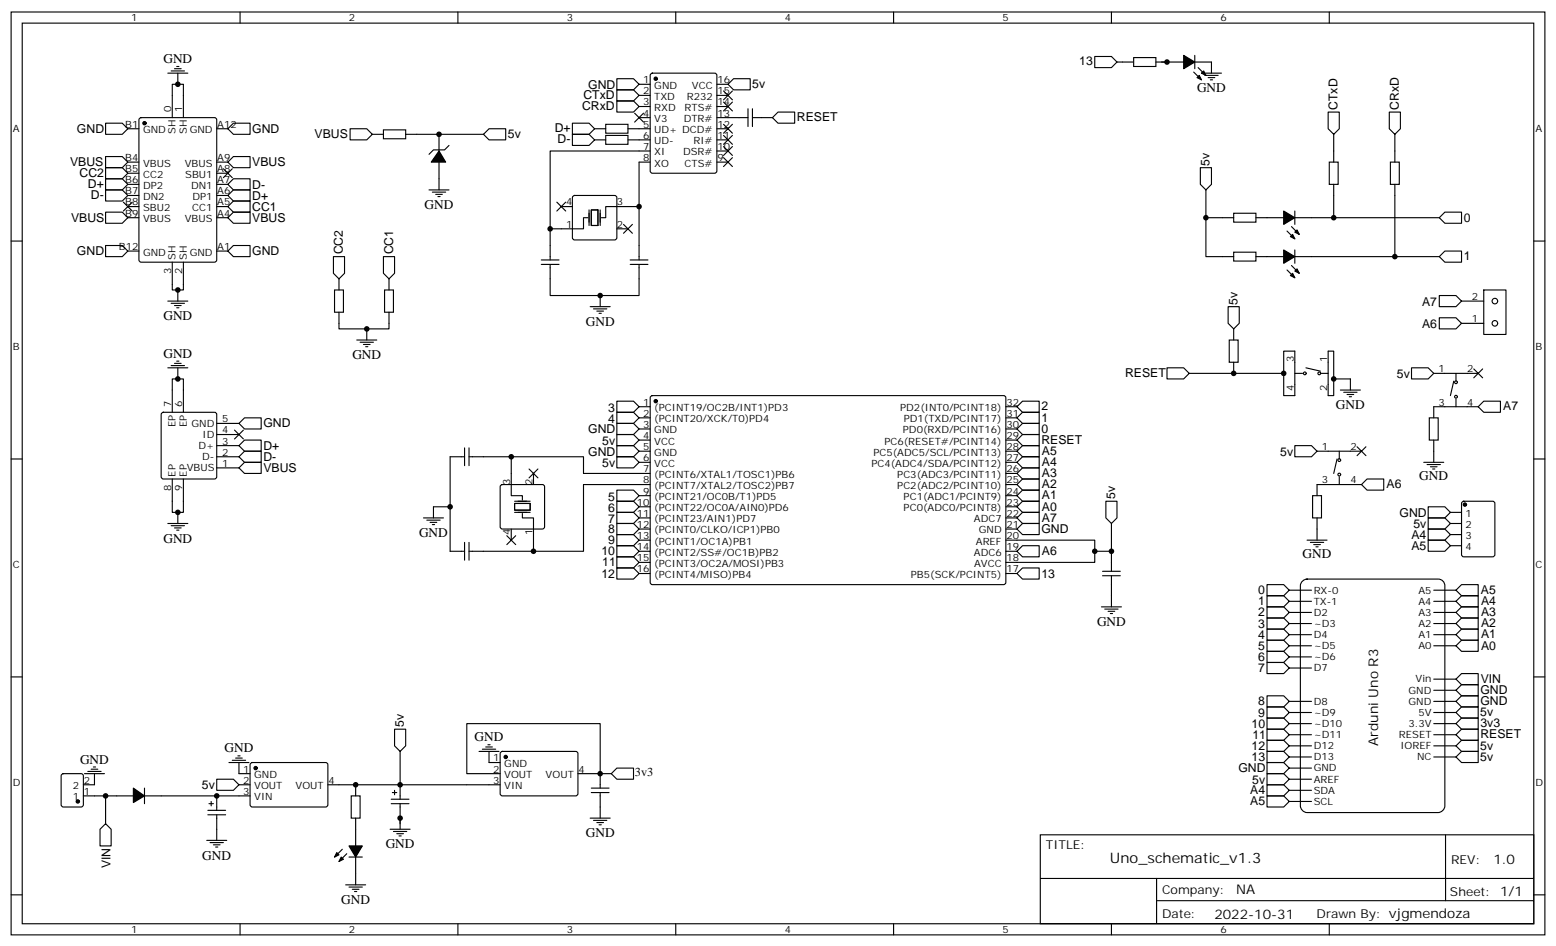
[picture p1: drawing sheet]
<svg xmlns="http://www.w3.org/2000/svg" width="494mm" height="300mm" viewBox="0 0 494 300" stroke-linecap="round" stroke-linejoin="round" font-family="sans-serif">
<g fill="none" stroke="#000" stroke-width=".35">
<path d="M3.5 3.8h486.9v292.8h-486.9zM7.1 7.3h479.7v285.8h-479.7zM76.2 3.8v3.5M145.3 3.8v3.5M214.5 3.8v3.5M283.6 3.8v3.5M347.5 17.9h5.3l1.7 1.8-1.7 1.7h-5.3zM352.8 3.8v3.5M354.5 19.7h5.3M359.8 18.3h7.1v2.8h-7.1zM366.9 19.7h8.8M379.2 19.7h5.3v3.5"/>
<path d="M379.2 17.6v4.2M421.9 3.8v3.5M33.5 39.1h5.3l1.8 1.8-1.8 1.7h-5.3zM44.3 37.5l.5-.2h23.3l.6 .5 .1 44.7-.5 .6-23.5 .1-.6-.5-.1-44.7zM53.3 23.2h6.3M54.3 22.5h4.3M54.7 37.3v-10.6h3.5v10.6M55.4 21.8h2.1M56.1 21.1h.7M56.4 23.2v3.5M74.1 39.1h5.3v3.5h-5.3l-1.8-1.7zM181.7 39.1h5.3l1.7 1.8-1.7 1.7h-5.3z"/>
<path d="M192.3 39.4h7v2.9h-7zM195.8 32h5.3l1.7 1.8-1.7 1.8h-5.3zM195.8 28.5h5.3l1.7 1.8-1.7 1.7h-5.3zM195.8 25h5.3l1.7 1.7-1.7 1.8h-5.3zM201.4 35.9l2.9 2.8M202.8 37.3h3.6M202.8 26.7h3.6M202.8 30.3h3.6M202.8 33.8h3.6M204.3 35.9l-2.9 2.8M206.6 23.4l.5-.2h19.7l.7 .4v30.7l-.4 .6-20 .1-.7-.5v-30.6zM227.5 37.3h9.9"/>
<path d="M227.5 26.7h3.6M227.5 30.3h3.6M227.5 33.8h3.6M229.7 39.4l2.8 2.9M229.7 32.4l2.8 2.8M229.7 28.9l2.8 2.8M231.1 26.7l1.7-1.7h5.3v3.5h-5.3zM232.5 39.4l-2.8 2.9M232.5 32.4l-2.8 2.8M232.5 28.9l-2.8 2.8M237.4 34.5v5.6M238.8 34.5v5.6"/>
<path d="M238.8 37.3h6.4M245.2 37.3l1.7-1.7h5.3v3.5h-5.3zM378.9 22.9l2.5 2.4M380.3 21.4l2.5 2.5M381.4 23.2h6.3M382.4 23.9h4.2M383.5 24.6h2.1M384.2 25.3h.7M421.6 35.6h3.5v5.3l-1.8 1.7-1.7-1.7zM441 35.6h3.5v5.3l-1.8 1.7-1.7-1.7zM33.5 49.7h5.3l1.8 1.7-1.8 1.8h-5.3zM33.5 53.2h5.3l1.8 1.8-1.8 1.7h-5.3z"/>
<path d="M33.5 56.7h5.3l1.8 1.8-1.8 1.8h-5.3zM40.6 40.9h3.5M40.6 51.4h3.5M40.6 55h3.5M40.6 58.5h3.5M68.8 40.9h3.5M68.8 51.4h3.5M68.8 55h3.5M68.8 58.5h3.5M70.9 53.6l2.8 2.8M72.3 51.4l1.8-1.7h5.3v3.5h-5.3zM72.3 58.5l1.8-1.8h5.3v3.6h-5.3z"/>
<path d="M73.7 53.6l-2.8 2.8M111.1 40.9h5.3l1.8 1.7-1.8 1.8h-5.3zM118.2 42.6h3.5M121.7 41.2h7.1v2.8h-7.1zM128.8 42.6h24.7M139.3 42.6v5.3M139.3 51.4v8.9M142.5 46.1l-1.4 1.5h-3.5l-1.4 1.4M153.5 42.6l1.7-1.7h5.3v3.5h-5.3zM181.7 42.6h5.3l1.7 1.8-1.7 1.7h-5.3zM188.7 44.4h3.6M188.7 40.9h3.6"/>
<path d="M192.3 43h7v2.8h-7zM199.3 44.4h7.1M199.3 40.9h7.1M206.4 47.9h-31.8v34.6M206.4 51.4h-3.6v31.1M227.5 44.4h3.6M227.5 40.9h3.6M227.5 51.4h3.6M227.5 47.9h3.6M229.7 50l2.8 2.8M229.7 46.5l2.8 2.8M229.7 43l2.8 2.8"/>
<path d="M232.5 50l-2.8 2.8M232.5 46.5l-2.8 2.8M232.5 43l-2.8 2.8M381 53.2h3.5v5.3l-1.7 1.8-1.8-1.8zM421.9 51.4h2.8v7.1h-2.8zM423.3 42.6v8.8M423.3 58.5v10.6M441.3 51.4h2.8v7.1h-2.8zM442.7 42.6v8.8M442.7 58.5v22.9M3.5 76.5h3.6M33.5 67.3h5.3l1.8 1.8-1.8 1.7h-5.3z"/>
<path d="M33.5 77.9h5.3l1.8 1.8-1.8 1.7h-5.3zM33.5 60.3h5.3l1.8 1.7-1.8 1.8h-5.3zM39.2 64.1l2.8 2.9M40.6 69.1h3.5M40.6 62h3.5M40.6 65.5h3.5M40.6 79.7h3.5M42 64.1l-2.8 2.9M68.8 69.1h3.5M68.8 62h3.5M68.8 65.5h3.5M68.8 79.7h3.5"/>
<path d="M72.3 69.1l1.8-1.8h5.3v3.5h-5.3zM72.3 65.5l1.8-1.7h5.3v3.5h-5.3zM72.3 79.7l1.8-1.8h5.3v3.5h-5.3zM72.3 62l1.8-1.7h5.3v3.5h-5.3zM136.2 60.3h6.3M137.2 61h4.3M138.3 61.7h2.1M139 62.4h.7M176.7 64.1l2.9 2.9M178.2 65.5h3.5M179.6 64.1l-2.9 2.9M181.9 62.2l.5-.2h12.7l.5 .2 .2 .5v12.7l-.2 .5-.5 .2h-12.7l-.5-.2-.2-.5v-12.7z"/>
<path d="M186.6 69.1h-1.4v3.5h-10.6M187 66.6v4.9M187.7 66.6h2.1v4.9h-2.1zM190.5 66.6v4.9M195.8 72.6h3.5M197.9 71.2l2.8 2.8M200.7 71.2l-2.8 2.8M202.8 65.5h-10.5v3.6h-1.4M382.8 69.1v12.3h8.8M382.8 60.3v8.8h8.8M391.6 67.7h7v2.8h-7zM398.6 69.1h8.9"/>
<path d="M408.5 73.3l2.5 2.5M409.9 71.9l2.5 2.5M411 69.1h45.8M411 67v4.2M411 79.3v4.2M456.8 69.1l1.8-1.8h5.3v3.5h-5.3zM486.8 76.5h3.6M53.3 95.5h6.3M54.3 96.2h4.3M54.7 83.2v8.8h3.5v-8.8M55.4 96.9h2.1M56.1 97.6h.7"/>
<path d="M56.4 92v3.5M105.8 81.4h3.6v5.3l-1.8 1.8-1.8-1.8zM106.2 92h2.8v7.1h-2.8zM107.6 99.1v5.3h15.9v-5.3M107.6 88.5v3.5M121.7 81.4h3.5v5.3l-1.7 1.8-1.8-1.8zM122.1 92h2.8v7.1h-2.8zM123.5 88.5v3.5M171.8 83.9h5.6M171.8 82.5h5.6M174.6 83.9v9.9h28.2v-9.9M187.3 97.3h6.4"/>
<path d="M188.4 98h4.2M189.4 98.7h2.2M190.1 99.4h.8M190.5 93.8v3.5M200 83.9h5.7M200 82.5h5.7M389.8 97.3h3.5v5.3l-1.7 1.8-1.8-1.8zM391.6 80h7v2.8h-7zM398.6 81.4h8.9M408.5 85.7l2.5 2.4M409.9 84.2l2.5 2.5M411 81.4h45.8"/>
<path d="M456.8 81.4l1.8-1.7h5.3v3.5h-5.3zM456.8 93.8h5.3l1.8 1.7-1.8 1.8h-5.3zM463.9 95.5h7.1M471 92h7v14.1h-7zM53.3 116.7h6.3M54.3 116h4.3M55.4 115.3h2.1M56.1 114.6h.7M56.4 116.7v3.5M113.2 107.9h6.4M114.3 108.6h4.2M115.4 109.3h2.1"/>
<path d="M116.1 110h.7M116.4 104.4v3.5M370.4 116.7h5.3l1.8 1.8-1.8 1.7h-5.3zM377.5 118.5h30M390.2 107.9h2.8v7h-2.8zM391.6 104.4v3.5M391.6 114.9v3.6M407.5 111.4h3.5v14.1h-3.5zM411 118.5h2.5M414.5 116.7l4.6 1.1M419.1 118.5h2.5M421.6 111.4h1.7v14.1h-1.7z"/>
<path d="M448 116.7h5.3l1.8 1.8-1.8 1.7h-5.3zM455.1 118.5h14.1M456.8 100.8h5.3l1.8 1.8-1.8 1.8h-5.3zM462.1 118.5v2.4M463.9 102.6h7.1M467.8 117.1l2.8 2.8M470.6 117.1l-2.8 2.8M51.4 131l.5-.2h16.2l.5 .2 .2 .5v19.8l-.2 .5-.5 .2h-16.2l-.5-.3-.2-.4v-19.8zM54.7 130.8v-10.6h3.5v10.6M68.8 134.3h7M68.8 137.9h7M74.4 136.5l2.9 2.8"/>
<path d="M75.8 134.3l1.8-1.7h5.3v3.5h-5.3zM77.3 136.5l-2.9 2.8M195.8 127.3h5.3l1.7 1.7-1.7 1.8h-5.3zM195.8 130.8h5.3l1.7 1.8-1.7 1.7h-5.3zM195.8 134.3h5.3l1.7 1.8-1.7 1.8h-5.3zM195.8 137.9h5.3l1.7 1.7-1.7 1.8h-5.3zM202.8 129h3.6M202.8 132.6h3.6M202.8 136.1h3.6M202.8 139.6h3.6M206.6 125.7l.5-.2 111.7 .1 .5 .6-.1 58.9-.6 .4-111.8-.1-.4-.6v-58.6zM319.3 129h3.5"/>
<path d="M319.3 132.6h3.5M319.3 136.1h3.5M319.3 139.6h3.5M322.8 139.6l1.8-1.7h5.2v3.5h-5.2zM322.8 129l1.8-1.7h5.2v3.5h-5.2zM322.8 132.6l1.8-1.8h5.2v3.5h-5.2zM322.8 136.1l1.8-1.8h5.2v3.6h-5.2zM423.3 120.2h5.3v3.6M425.4 123.8h6.4M426.5 124.5h4.2M427.6 125.2h2.1M428.3 125.9h.7"/>
<path d="M453.7 132.6h2.8v7h-2.8zM455.1 139.6v7.1M461.4 120.9l-1 4.6M462.1 126.6v2.4M469.2 129l1.8-1.7h5.2v3.5h-5.2zM469.2 129h-14.1v3.6M3.5 145.6h3.6M54.7 152v10.6h3.5v-10.6M68.8 144.9h7M68.8 141.4h7M68.8 148.4h7M75.8 141.4l1.8-1.8h5.3v3.6h-5.3z"/>
<path d="M75.8 144.9l1.8-1.7h5.3v3.5h-5.3zM75.8 148.4l1.8-1.7h5.3v3.5h-5.3zM147.5 142.1v5.6M147.5 144.9h-4.6v30h4.6M148.9 144.9h36.3v5.3h21.2M148.9 142.1v5.6M159 153.9l.5-.2h12.7l.5 .2 .2 .5v12.7l-.3 .5-.4 .3h-12.7l-.5-.3-.3-.5v-12.7zM162.3 144.9v12.4h3.5v1.4M163.3 159.7h5v2.2h-5zM163.3 159h5M167.9 148.8l2.8 2.8M169.3 150.2v3.5"/>
<path d="M170.7 148.8l-2.8 2.8M195.8 155.5h5.3l1.7 1.8-1.7 1.7h-5.3zM195.8 159h5.3l1.7 1.8-1.7 1.8h-5.3zM195.8 141.4h5.3l1.7 1.8-1.7 1.7h-5.3zM195.8 144.9h5.3l1.7 1.8-1.7 1.7h-5.3zM202.8 143.2h3.6M202.8 146.7h3.6M202.8 157.3h3.6M206.4 153.7h-21.2v21.2h-36.3M319.3 143.2h3.5M319.3 146.7h3.5M319.3 150.2h3.5"/>
<path d="M319.3 153.7h3.5M319.3 157.3h3.5M322.8 157.3l1.8-1.8h5.2v3.5h-5.2zM322.8 153.7l1.8-1.7h5.2v3.5h-5.2zM322.8 150.2l1.8-1.8h5.2v3.6h-5.2zM322.8 146.7l1.8-1.8h5.2v3.5h-5.2zM322.8 143.2l1.8-1.8h5.2v3.5h-5.2zM351 159h3.5v5.3l-1.7 1.8-1.8-1.8zM411 141.4h5.3l1.7 1.8-1.7 1.7h-5.3zM416.6 157.3h2.9v7h-2.9zM418 143.2h14.2M424.4 145.6l-1.1 4.6"/>
<path d="M425.1 143.2v2.4M425.1 151.3v2.4M430.7 141.7l2.9 2.9M432.2 153.7l1.7-1.7h5.3v3.5h-5.3zM432.2 153.7h-14.2v3.6M433.6 141.7l-2.9 2.9M451.9 146.7h6.4M453 147.4h4.2M454 148.1h2.1M454.7 148.8h.7M464.1 159.2l.5-.2h9.2l.6 .5 .1 16.5-.5 .6-9.4 .1-.6-.5-.1-16.5zM486.8 145.6h3.6"/>
<path d="M53.3 166.1h6.3M54.3 166.8h4.3M55.4 167.5h2.1M56.1 168.2h.7M56.4 162.6v3.5M134.4 164.3h6.4M135.5 165h4.2M136.5 165.7h2.1M137.2 166.4h.7M142.9 160.8h-5.3v3.5M147.5 172.1v5.6M148.9 172.1v5.6"/>
<path d="M160.9 170l2.8 2.8M162.3 167.9v3.5M163.3 162.6h5M163.7 170l-2.8 2.8M165.8 162.9v1.4h3.5v10.6M195.8 162.6h5.3l1.7 1.7-1.7 1.8h-5.3zM195.8 176.7h5.3l1.7 1.7-1.7 1.8h-5.3zM195.8 173.1h5.3l1.7 1.8-1.7 1.8h-5.3zM195.8 169.6h5.3l1.7 1.8-1.7 1.7h-5.3zM195.8 166.1h5.3l1.7 1.8-1.7 1.7h-5.3zM202.8 160.8h3.6M202.8 164.3h3.6"/>
<path d="M202.8 174.9h3.6M202.8 167.9h3.6M202.8 171.4h3.6M202.8 178.4h3.6M319.3 171.4h28.2v7h-28.2M319.3 160.8h3.5M319.3 164.3h3.5M319.3 174.9h3.5M319.3 167.9h3.5M322.8 174.9l1.8-1.8h5.2v3.6h-5.2zM322.8 164.3l1.8-1.7h5.2v3.5h-5.2zM322.8 160.8l1.8-1.8h5.2v3.6h-5.2z"/>
<path d="M322.8 167.9l1.8-1.8h5.2v3.5h-5.2zM352.8 166.1v8.8h-5.3M352.8 174.9v6.4M414.9 171.4h6.3M415.9 172.1h4.3M417 172.8h2.1M417.7 173.5h.7M418 164.3v7.1M453.3 171.4h5.3l1.8 1.7-1.8 1.8h-5.3zM453.3 167.9h5.3l1.8 1.7-1.8 1.8h-5.3zM453.3 160.8h5.3l1.8 1.8-1.8 1.7h-5.3zM453.3 164.3h5.3l1.8 1.8-1.8 1.8h-5.3z"/>
<path d="M460.4 162.6h3.5M460.4 166.1h3.5M460.4 169.6h3.5M460.4 173.1h3.5M195.8 180.2h5.3l1.7 1.8-1.7 1.7h-5.3zM202.8 182h3.6M319.3 182h3.5M322.8 182l1.8-1.8h5.2v3.5h-5.2zM349.6 192.5h6.4M350 182.7h5.6M350 181.3h5.6M350.7 193.3h4.2"/>
<path d="M351.7 194h2.1M352.4 194.7h.7M352.8 182.7v9.8M402.2 199.6h5.3l1.7 1.8-1.7 1.7h-5.3zM402.2 196.1h5.3l1.7 1.7-1.7 1.8h-5.3zM402.2 192.5h5.3l1.7 1.8-1.7 1.8h-5.3zM402.2 189h5.3l1.7 1.8-1.7 1.7h-5.3zM402.2 185.5h5.3l1.7 1.8-1.7 1.7h-5.3zM409.2 197.8h7.1M409.2 194.3h7.1M409.2 190.8h7.1M409.2 187.3h7.1"/>
<path d="M413.5 184.3l1.4-.6h41.6a2.12 2.12 0 0 1 2.1 2.1v69.9a2.27 2.27 0 0 1-2.1 2.1h-41.6a2.27 2.27 0 0 1-2.2-2.1v-69.9zM455.1 197.8h7M455.1 194.3h7M455.1 190.8h7M455.1 187.3h7M462.1 187.3l1.8-1.8h5.3v3.5h-5.3zM462.1 194.3l1.8-1.8h5.3v3.6h-5.3zM462.1 197.8l1.8-1.7h5.3v3.5h-5.3zM463.9 189h5.3v3.5h-5.3l-1.8-1.7zM463.9 199.6h5.3v3.5h-5.3l-1.8-1.7zM3.5 214.8h3.6M402.2 210.2h5.3l1.7 1.7-1.7 1.8h-5.3z"/>
<path d="M402.2 206.7h5.3l1.7 1.7-1.7 1.8h-5.3zM402.2 203.1h5.3l1.7 1.8-1.7 1.8h-5.3zM409.2 204.9h7.1M409.2 201.4h7.1M409.2 208.4h7.1M409.2 211.9h7.1M455.1 219h7M455.1 215.5h7M455.1 204.9h7M455.1 201.4h7M462.1 204.9l1.8-1.8h5.3v3.6h-5.3zM462.1 219l1.8-1.8h5.3v3.6h-5.3z"/>
<path d="M462.1 215.5l1.8-1.8h5.3v3.5h-5.3zM486.8 214.8h3.6M75.5 239.8h.7M125.2 231.4h3.6v5.2l-1.8 1.8-1.8-1.8zM127 238.4v15.2M152 238.4h6.4M153.1 237.7h4.2M154.2 237h2.1M154.9 236.3h.7M155.2 238.4v3.5h3.5M159 238.6l.5-.2 23.5 .1 .4 .6v13l-.7 .4h-23.5l-.5-.7v-12.7zM402.2 238.4h5.3l1.7 1.8-1.7 1.7h-5.3z"/>
<path d="M402.2 234.9h5.3l1.7 1.7-1.7 1.8h-5.3zM402.2 231.4h5.3l1.7 1.7-1.7 1.8h-5.3zM402.2 227.8h5.3l1.7 1.8-1.7 1.8h-5.3zM402.2 224.3h5.3l1.7 1.8-1.7 1.7h-5.3zM402.2 220.8h5.3l1.7 1.7-1.7 1.8h-5.3zM409.2 236.6h7.1M409.2 233.1h7.1M409.2 229.6h7.1M409.2 226.1h7.1M409.2 222.5h7.1M455.1 236.6h7M455.1 233.1h7"/>
<path d="M455.1 229.6h7M455.1 226.1h7M455.1 222.5h7M462.1 229.6l1.8-1.8h5.3v3.6h-5.3zM462.1 226.1l1.8-1.8h5.3v3.5h-5.3zM462.1 236.6l1.8-1.7h5.3v3.5h-5.3zM463.9 231.4h5.3v3.5h-5.3l-1.8-1.8zM463.9 220.8h5.3v3.5h-5.3l-1.8-1.8zM19.6 245.7l.5-.2h5.7l.6 .4 .1 9.4-.5 .7h-5.9l-.6-.4-.1-9.4zM26.5 252.5h15.8M26.8 245.5h6.4M27.9 244.8h4.2"/>
<path d="M28.9 244.1h2.1M29.6 243.3h.7M30 245.5v3.5h-3.5M33.5 252.5v8.8M45.9 252.5h33.5M45.9 250v5M66 257.1h5.6M66 258.5h5.6M66.3 255h1.4M67 254.3v1.4M68.8 247.2h5.3l1.7 1.8-1.7 1.8h-5.3zM68.8 252.5v4.6"/>
<path d="M68.8 258.5v8.1M72.7 241.9h6.3M73.7 241.2h4.3M74.8 240.5h2.1M75.8 249h3.6M75.8 241.9v3.6h3.6M79.6 242.1l.5-.2 23.5 .1 .5 .6-.1 13-.6 .4h-23.6l-.4-.7v-12.7zM104.1 249h54.6M111.5 252.5h2.8v7.1h-2.8zM112.9 249v3.5M112.9 259.6v8.8M124.2 253.6h5.6"/>
<path d="M124.2 255h5.6M124.5 251.5h1.4M125.2 250.8v1.4M127 255v8.1M158.7 245.5h-10.5v-15.9h42.3v20.4M183.4 245.5h10.6M187.3 259.6h6.4M187.7 251.5h5.6M187.7 250h5.6M190.5 251.5v8.1M194 245.5l1.8-1.8h5.3v3.5h-5.3zM402.2 245.5h5.3l1.7 1.7-1.7 1.8h-5.3z"/>
<path d="M402.2 252.5h5.3l1.7 1.8-1.7 1.7h-5.3zM402.2 249h5.3l1.7 1.8-1.7 1.7h-5.3zM402.2 241.9h5.3l1.7 1.8-1.7 1.8h-5.3zM409.2 240.2h7.1M409.2 243.7h7.1M409.2 247.2h7.1M409.2 250.8h7.1M409.2 254.3h7.1M455.1 240.2h7M462.1 240.2l1.8-1.8h5.3v3.5h-5.3zM33.5 261.3l1.8 1.8v5.3h-3.6v-5.3zM65.6 266.6h6.4"/>
<path d="M66.7 267.3h4.2M67.7 268h2.1M68.4 268.7h.7M108.7 269.5l-2.5 2.4M110.1 270.9l-2.5 2.4M110.8 271.9h4.2M112.9 271.9v8.8M123.8 263.1h6.4M124.9 263.8h4.2M125.9 264.5h2.2M126.6 265.2h.8M188.4 260.3h4.2"/>
<path d="M189.4 261h2.2M190.1 261.7h.8M330.2 264.9h156.6v28.2h-156.6zM330.2 278.7h156.5M367.1 278.7v14.1M458.8 264.9v20.9M3.5 283.9h3.6M76.2 293.1v3.5M109.7 280.7h6.4M110.8 281.4h4.2M111.8 282.2h2.1M112.5 282.9h.7"/>
<path d="M145.3 293.1v3.5M214.5 293.1v3.5M283.6 293.1v3.5M352.8 293.1v3.5M367.1 285.8h119.6M421.9 293.1v3.5M486.8 283.9h3.6"/>
<circle cx="474.5" cy="95.5" r=".88"/>
<circle cx="414.2" cy="118.5" r=".44"/>
<circle cx="418.7" cy="118.5" r=".44"/>
<circle cx="474.5" cy="102.6" r=".88"/>
<circle cx="462.1" cy="125.9" r=".44"/>
<circle cx="462.1" cy="121.3" r=".44"/>
<circle cx="425.1" cy="150.6" r=".44"/>
<circle cx="425.1" cy="146" r=".44"/>
</g>
<g fill="#000" stroke="#000" stroke-width=".35">
<path d="M375.7 17.6l3.5 2.1-3.5 2.1zM379.9 24.6l.7-.7 .8 1.4zM381.4 23.2l.7-.7 .7 1.4zM139.3 47.9l2.2 3.5h-4.6zM407.5 67l3.5 2.1-3.5 2.1zM407.5 79.3l3.5 2.1-3.5 2.1zM410.3 74.4l.7 1.4-1.4-.7zM411.7 73l.7 1.4-1.4-.7zM409.6 87.4l.7-.7 .7 1.4zM411 86l.7-.7 .7 1.4zM42.3 250l3.6 2.5-3.6 2.1zM106.9 270.5l.7 .7-1.4 .7z"/>
<path d="M108.3 271.9l.7 .7-1.4 .7zM110.8 268.4h4.2l-2.1 3.5z"/>
<circle cx="45.9" cy="39.1" r=".53"/>
<circle cx="208.1" cy="25" r=".53"/>
<circle cx="208.1" cy="127.3" r=".53"/>
<circle cx="465" cy="160.1" r=".53"/>
<circle cx="24.7" cy="254.3" r=".53"/>
<circle cx="81.1" cy="243.7" r=".53"/>
<circle cx="160.5" cy="240.2" r=".53"/>
</g>
<g fill="#000">
<circle cx="370.4" cy="19.7" r=".88"/>
<circle cx="56.4" cy="26.7" r=".88"/>
<circle cx="139.3" cy="42.6" r=".88"/>
<circle cx="174.6" cy="72.6" r=".88"/>
<circle cx="202.8" cy="65.5" r=".88"/>
<circle cx="382.8" cy="69.1" r=".88"/>
<circle cx="423.3" cy="69.1" r=".88"/>
<circle cx="56.4" cy="92" r=".88"/>
<circle cx="190.5" cy="93.8" r=".88"/>
<circle cx="442.7" cy="81.4" r=".88"/>
<circle cx="116.4" cy="104.4" r=".88"/>
<circle cx="391.6" cy="118.5" r=".88"/>
<circle cx="407.5" cy="118.5" r=".88"/>
<circle cx="56.4" cy="120.2" r=".88"/>
<circle cx="423.3" cy="120.2" r=".88"/>
<circle cx="162.3" cy="144.9" r=".88"/>
<circle cx="56.4" cy="162.6" r=".88"/>
<circle cx="142.9" cy="160.8" r=".88"/>
<circle cx="169.3" cy="174.9" r=".88"/>
<circle cx="347.5" cy="174.9" r=".88"/>
<circle cx="352.8" cy="174.9" r=".88"/>
<circle cx="33.5" cy="252.5" r=".88"/>
<circle cx="68.8" cy="252.5" r=".88"/>
<circle cx="112.9" cy="249" r=".88"/>
<circle cx="127" cy="249" r=".88"/>
<circle cx="127" cy="259.6" r=".88"/>
<circle cx="190.5" cy="245.5" r=".88"/>
</g>
<text font-size="4.6" x="352.3" y="273.9">Uno_schematic_v1.3</text>
<g font-size="4.2">
<text x="51.9" y="20">GND</text>
<text x="379.9" y="29.3">GND</text>
<text x="134.8" y="66.3">GND</text>
<text x="51.9" y="101.6">GND</text>
<text x="185.9" y="103.4">GND</text>
<text x="51.9" y="113.5">GND</text>
<text x="111.8" y="114">GND</text>
<text x="424" y="129.8">GND</text>
<text x="450.5" y="152.3">GND</text>
<text x="51.9" y="172.2">GND</text>
<text x="133" y="170.4">GND</text>
<text x="413.5" y="177">GND</text>
<text x="348.2" y="198.6">GND</text>
<text x="71.3" y="238.7">GND</text>
<text x="150.6" y="235.2">GND</text>
<text x="437.4" y="236.6" transform="rotate(-90 437.4 236.6)">Arduni Uno R3</text>
<text x="25.4" y="242.3">GND</text>
<text x="122.4" y="269.2">GND</text>
<text x="185.9" y="265.7">GND</text>
<text x="64.2" y="272.7">GND</text>
<text x="474" y="274.1">1.0</text>
<text x="108.3" y="286.8">GND</text>
<text x="392.4" y="283.7">NA</text>
<text x="385.5" y="291.5">2022-10-31</text>
</g>
<g font-size="3.9">
<text x="342.6" y="20.8">13</text>
<text x="186.7" y="28.2">GND</text>
<text x="238.8" y="27.9">5v</text>
<text x="184.7" y="35">CRxD</text>
<text x="185.2" y="31.5">CTxD</text>
<text x="424.6" y="34.9" transform="rotate(-90 424.6 34.9)">CTxD</text>
<text x="444" y="34.9" transform="rotate(-90 444 34.9)">CRxD</text>
<text x="176.1" y="41.9">D+</text>
<text x="252.9" y="38.5">RESET</text>
<text x="24.4" y="42.2">GND</text>
<text x="80.1" y="42">GND</text>
<text x="99.9" y="43.9">VBUS</text>
<text x="161.2" y="43.8">5v</text>
<text x="177" y="45.4">D-</text>
<text x="22.2" y="52.7">VBUS</text>
<text x="80.1" y="52.8">VBUS</text>
<text x="384" y="52.5" transform="rotate(-90 384 52.5)">5v</text>
<text x="25.3" y="56.2">CC2</text>
<text x="27.9" y="59.5">D+</text>
<text x="80.1" y="60">D-</text>
<text x="28.8" y="63.1">D-</text>
<text x="80.1" y="63.5">D+</text>
<text x="22.6" y="70.3">VBUS</text>
<text x="80.1" y="70.4">VBUS</text>
<text x="80.1" y="66.8">CC1</text>
<text x="464.6" y="70.3">0</text>
<text x="24.4" y="81">GND</text>
<text x="80.1" y="80.8">GND</text>
<text x="108.9" y="80.7" transform="rotate(-90 108.9 80.7)">CC2</text>
<text x="124.7" y="80.7" transform="rotate(-90 124.7 80.7)">CC1</text>
<text x="464.6" y="82.6">1</text>
<text x="392.8" y="96.6" transform="rotate(-90 392.8 96.6)">5v</text>
<text x="451.4" y="97">A7</text>
<text x="451.4" y="104">A6</text>
<text x="357.1" y="119.6">RESET</text>
<text x="443.4" y="119.9">5v</text>
<text x="193" y="130.6">3</text>
<text x="330.6" y="130.2">2</text>
<text x="477.1" y="130.2">A7</text>
<text x="83.6" y="135.5">GND</text>
<text x="186.7" y="137.5">GND</text>
<text x="193" y="134.1">4</text>
<text x="330.6" y="133.8">1</text>
<text x="330.6" y="137.3">0</text>
<text x="83.6" y="142.9">D+</text>
<text x="191.2" y="141.1">5v</text>
<text x="330.6" y="140.8">RESET</text>
<text x="83.6" y="146.4">D-</text>
<text x="83.6" y="149.8">VBUS</text>
<text x="186.7" y="144.6">GND</text>
<text x="191.2" y="148.1">5v</text>
<text x="330.7" y="144.3">A5</text>
<text x="330.7" y="147.9">A4</text>
<text x="406.4" y="144.6">5v</text>
<text x="330.7" y="154.9">A2</text>
<text x="330.7" y="151.4">A3</text>
<text x="440.1" y="154.9">A6</text>
<text x="193" y="158.8">5</text>
<text x="330.7" y="162">A0</text>
<text x="330.7" y="158.5">A1</text>
<text x="354" y="158.4" transform="rotate(-90 354 158.4)">5v</text>
<text x="193" y="162.4">6</text>
<text x="193" y="165.9">7</text>
<text x="330.7" y="165.5">A7</text>
<text x="444.2" y="164">GND</text>
<text x="448.6" y="167.5">5v</text>
<text x="193" y="172.6">9</text>
<text x="193" y="169.1">8</text>
<text x="330.6" y="169">GND</text>
<text x="448" y="170.9">A4</text>
<text x="190.9" y="176.2">10</text>
<text x="191.2" y="179.7">11</text>
<text x="330.7" y="176.1">A6</text>
<text x="448" y="174.4">A5</text>
<text x="190.9" y="183.2">12</text>
<text x="330.6" y="183.5">13</text>
<text x="399.4" y="188.5">0</text>
<text x="470.1" y="188.4">A5</text>
<text x="470.1" y="192">A4</text>
<text x="399.4" y="195.6">2</text>
<text x="399.4" y="192.1">1</text>
<text x="470.1" y="195.5">A3</text>
<text x="399.4" y="202.6">4</text>
<text x="399.4" y="199.1">3</text>
<text x="470.1" y="199">A2</text>
<text x="470.1" y="202.6">A1</text>
<text x="399.4" y="209.7">6</text>
<text x="399.4" y="206.2">5</text>
<text x="470.1" y="206.1">A0</text>
<text x="399.4" y="213.2">7</text>
<text x="469.9" y="220.2">GND</text>
<text x="470" y="216.7">VIN</text>
<text x="399.4" y="227.3">9</text>
<text x="399.4" y="223.8">8</text>
<text x="469.8" y="227.3">5v</text>
<text x="469.9" y="223.7">GND</text>
<text x="128.2" y="230.7" transform="rotate(-90 128.2 230.7)">5v</text>
<text x="397.3" y="230.9">10</text>
<text x="469.9" y="230.8">3v3</text>
<text x="397.3" y="237.9">12</text>
<text x="397.6" y="234.4">11</text>
<text x="469.8" y="237.8">5v</text>
<text x="469.9" y="234.3">RESET</text>
<text x="393.1" y="245">GND</text>
<text x="397.3" y="241.4">13</text>
<text x="469.8" y="241.4">5v</text>
<text x="64.1" y="250.4">5v</text>
<text x="201.6" y="246.2">3v3</text>
<text x="397.5" y="248.6">5v</text>
<text x="396.9" y="255.6">A5</text>
<text x="396.9" y="252">A4</text>
<text x="332" y="269.5">TITLE:</text>
<text x="35.1" y="275.5" transform="rotate(-90 35.1 275.5)">VIN</text>
<text x="460.6" y="274.1">REV:</text>
<text x="368.9" y="283.7">Company:</text>
<text x="460.2" y="284.3">Sheet: 1/1</text>
<text x="368.9" y="291.3">Date:</text>
<text x="417.9" y="291.4">Drawn By: vjgmendoza</text>
</g>
<g font-size="3.2">
<text x="41.6" y="6.8">1</text>
<text x="110.8" y="6.8">2</text>
<text x="179.9" y="6.8">3</text>
<text x="249.1" y="6.8">4</text>
<text x="318.2" y="6.8">5</text>
<text x="387.3" y="6.8">6</text>
<text x="204.2" y="26.4">1</text>
<text x="204.2" y="29.9">2</text>
<text x="207.7" y="28.2">GND</text>
<text x="219.6" y="28.2">VCC</text>
<text x="227.7" y="29.9">15</text>
<text x="227.7" y="26.4">16</text>
<text x="54.3" y="35.6" transform="rotate(-90 54.3 35.6)">0</text>
<text x="57.9" y="35.6" transform="rotate(-90 57.9 35.6)">1</text>
<text x="204.2" y="33.4">3</text>
<text x="207.7" y="31.7">TXD</text>
<text x="207.7" y="35.2">RXD</text>
<text x="217.3" y="35.2">RTS#</text>
<text x="218" y="31.7">R232</text>
<text x="227.7" y="33.4">14</text>
<text x="4.1" y="41.9">A</text>
<text x="39.7" y="40.5">B1</text>
<text x="69" y="40.5">A12</text>
<text x="204.2" y="37">4</text>
<text x="204.2" y="40.5">5</text>
<text x="207.7" y="38.7">V3</text>
<text x="217" y="38.7">DTR#</text>
<text x="227.7" y="40.5">12</text>
<text x="227.7" y="37">13</text>
<text x="487.4" y="41.9">A</text>
<text x="45.4" y="42.3">GND</text>
<text x="55.7" y="42.6" transform="rotate(-90 55.7 42.6)">SH</text>
<text x="59.3" y="42.6" transform="rotate(-90 59.3 42.6)">SH</text>
<text x="60.2" y="42.3">GND</text>
<text x="204.2" y="44">6</text>
<text x="204.2" y="47.6">7</text>
<text x="207.7" y="42.3">UD+ DCD#</text>
<text x="207.7" y="45.8">UD-</text>
<text x="220.1" y="45.8">RI#</text>
<text x="227.7" y="47.6">10</text>
<text x="227.7" y="44">11</text>
<text x="39.7" y="51.1">B4</text>
<text x="45.4" y="52.8">VBUS</text>
<text x="58.7" y="52.8">VBUS</text>
<text x="69" y="51.1">A9</text>
<text x="204.2" y="51.1">8</text>
<text x="207.7" y="49.3">XI</text>
<text x="207.7" y="52.8">XO</text>
<text x="216.8" y="49.3">DSR#</text>
<text x="217.3" y="52.8">CTS#</text>
<text x="227.7" y="51.1">9</text>
<text x="39.7" y="54.6">B5</text>
<text x="39.7" y="58.1">B6</text>
<text x="45.4" y="56.4">CC2</text>
<text x="45.4" y="59.9">DP2</text>
<text x="58.8" y="56.4">SBU1</text>
<text x="60.6" y="59.9">DN1</text>
<text x="69" y="58.1">A7</text>
<text x="69" y="54.6">A8</text>
<text x="39.7" y="61.7">B7</text>
<text x="39.7" y="65.2">B8</text>
<text x="45.4" y="63.4">DN2</text>
<text x="61.1" y="63.4">DP1</text>
<text x="69" y="65.2">A5</text>
<text x="69" y="61.7">A6</text>
<text x="179.7" y="65.2">4</text>
<text x="195.8" y="65.2">3</text>
<text x="39.7" y="68.7">B9</text>
<text x="45.4" y="67">SBU2</text>
<text x="45.4" y="70.5">VBUS</text>
<text x="58.7" y="70.5">VBUS</text>
<text x="61" y="67">CC1</text>
<text x="69" y="68.7">A4</text>
<text x="179.7" y="72.2">1</text>
<text x="195.8" y="72.2">2</text>
<text x="37.7" y="79.3">B12</text>
<text x="45.4" y="81.1">GND</text>
<text x="55.7" y="82.5" transform="rotate(-90 55.7 82.5)">SH</text>
<text x="59.3" y="82.5" transform="rotate(-90 59.3 82.5)">SH</text>
<text x="60.2" y="81.1">GND</text>
<text x="69" y="79.3">A1</text>
<text x="54.3" y="87" transform="rotate(-90 54.3 87)">3</text>
<text x="57.9" y="87" transform="rotate(-90 57.9 87)">2</text>
<text x="467.2" y="95.2">2</text>
<text x="467.2" y="102.2">1</text>
<text x="4.1" y="111.1">B</text>
<text x="487.4" y="111.1">B</text>
<text x="410.6" y="114.9" transform="rotate(-90 410.6 114.9)">3</text>
<text x="421.2" y="114.9" transform="rotate(-90 421.2 114.9)">1</text>
<text x="456.6" y="118.1">1</text>
<text x="465.7" y="118.1">2</text>
<text x="410.6" y="124" transform="rotate(-90 410.6 124)">4</text>
<text x="421.2" y="124" transform="rotate(-90 421.2 124)">2</text>
<text x="54.3" y="129" transform="rotate(-90 54.3 129)">7</text>
<text x="57.9" y="129" transform="rotate(-90 57.9 129)">6</text>
<text x="204.2" y="128.7">1</text>
<text x="207.7" y="130.5">(PCINT19/OC2B/INT1)PD3</text>
<text x="285.8" y="130.5">PD2(INT0/PCINT18)</text>
<text x="319.4" y="128.7">32</text>
<text x="456.6" y="128.7">3</text>
<text x="465.7" y="128.7">4</text>
<text x="55.7" y="135.4" transform="rotate(-90 55.7 135.4)">EP</text>
<text x="59.3" y="135.4" transform="rotate(-90 59.3 135.4)">EP</text>
<text x="60.8" y="135.4">GND</text>
<text x="70.6" y="134">5</text>
<text x="70.6" y="137.5">4</text>
<text x="204.2" y="132.2">2</text>
<text x="204.2" y="135.7">3</text>
<text x="207.7" y="134">(PCINT20/XCK/T0)PD4</text>
<text x="207.7" y="137.5">GND</text>
<text x="286.6" y="137.5">PD0(RXD/PCINT16)</text>
<text x="286.9" y="134">PD1(TXD/PCINT17)</text>
<text x="319.4" y="135.7">30</text>
<text x="319.4" y="132.2">31</text>
<text x="63" y="142.5">D+</text>
<text x="64.3" y="138.9">ID</text>
<text x="70.6" y="141">3</text>
<text x="204.2" y="139.3">4</text>
<text x="204.2" y="142.8">5</text>
<text x="207.7" y="141">VCC</text>
<text x="280.7" y="141">PC6(RESET#/PCINT14)</text>
<text x="319.4" y="142.8">28</text>
<text x="319.4" y="139.3">29</text>
<text x="419.6" y="142.8">1</text>
<text x="428.6" y="142.8">2</text>
<text x="59.3" y="149.5">VBUS</text>
<text x="64.2" y="146">D-</text>
<text x="70.6" y="144.6">2</text>
<text x="70.6" y="148.1">1</text>
<text x="204.2" y="146.3">6</text>
<text x="204.2" y="149.9">7</text>
<text x="207.7" y="144.6">GND</text>
<text x="207.7" y="148.1">VCC</text>
<text x="276.6" y="148.1">PC4(ADC4/SDA/PCINT12)</text>
<text x="277.2" y="144.6">PC5(ADC5/SCL/PCINT13)</text>
<text x="319.4" y="149.9">26</text>
<text x="319.4" y="146.3">27</text>
<text x="54.3" y="155.8" transform="rotate(-90 54.3 155.8)">8</text>
<text x="55.7" y="151.3" transform="rotate(-90 55.7 151.3)">EP</text>
<text x="57.9" y="155.8" transform="rotate(-90 57.9 155.8)">9</text>
<text x="59.3" y="151.3" transform="rotate(-90 59.3 151.3)">EP</text>
<text x="161.9" y="153.7" transform="rotate(-90 161.9 153.7)">3</text>
<text x="169" y="153.7" transform="rotate(-90 169 153.7)">2</text>
<text x="204.2" y="153.4">8</text>
<text x="207.7" y="151.6">(PCINT6/XTAL1/TOSC1)PB6</text>
<text x="207.7" y="155.2">(PCINT7/XTAL2/TOSC2)PB7</text>
<text x="284.8" y="155.2">PC2(ADC2/PCINT10)</text>
<text x="284.8" y="151.6">PC3(ADC3/PCINT11)</text>
<text x="319.4" y="153.4">25</text>
<text x="419.6" y="153.4">3</text>
<text x="428.6" y="153.4">4</text>
<text x="202.2" y="160.4">10</text>
<text x="204.2" y="156.9">9</text>
<text x="207.7" y="158.7">(PCINT21/OC0B/T1)PD5</text>
<text x="286.8" y="158.7">PC1(ADC1/PCINT9)</text>
<text x="319.4" y="160.4">23</text>
<text x="319.4" y="156.9">24</text>
<text x="202.2" y="164">11</text>
<text x="202.2" y="167.5">12</text>
<text x="207.7" y="162.2">(PCINT22/OC0A/AIN0)PD6</text>
<text x="207.7" y="165.7">(PCINT23/AIN1)PD7</text>
<text x="286.8" y="162.2">PC0(ADC0/PCINT8)</text>
<text x="309.1" y="165.7">ADC7</text>
<text x="319.4" y="167.5">21</text>
<text x="319.4" y="164">22</text>
<text x="465.2" y="164">1</text>
<text x="465.2" y="167.5">2</text>
<text x="161.9" y="169.9" transform="rotate(-90 161.9 169.9)">4</text>
<text x="169" y="169.9" transform="rotate(-90 169 169.9)">1</text>
<text x="202.2" y="171">13</text>
<text x="207.7" y="169.3">(PCINT0/CLKO/ICP1)PB0</text>
<text x="207.7" y="172.8">(PCINT1/OC1A)PB1</text>
<text x="309.8" y="172.8">AREF</text>
<text x="310.7" y="169.3">GND</text>
<text x="319.4" y="171">20</text>
<text x="465.2" y="171">3</text>
<text x="202.2" y="174.6">14</text>
<text x="202.2" y="178.1">15</text>
<text x="207.7" y="176.3">(PCINT2/SS#/OC1B)PB2</text>
<text x="207.7" y="179.8">(PCINT3/OC2A/MOSI)PB3</text>
<text x="309.1" y="176.3">ADC6</text>
<text x="309.2" y="179.8">AVCC</text>
<text x="319.4" y="178.1">18</text>
<text x="319.4" y="174.6">19</text>
<text x="465.2" y="174.6">4</text>
<text x="4.1" y="180.2">C</text>
<text x="202.2" y="181.6">16</text>
<text x="207.7" y="183.4">(PCINT4/MISO)PB4</text>
<text x="289.1" y="183.4">PB5(SCK/PCINT5)</text>
<text x="319.4" y="181.6">17</text>
<text x="487.4" y="180.2">C</text>
<text x="417" y="188.3">RX-0</text>
<text x="417" y="191.8">TX-1</text>
<text x="450.2" y="191.8">A4</text>
<text x="450.2" y="188.3">A5</text>
<text x="417" y="195.4">D2</text>
<text x="450.2" y="195.4">A3</text>
<text x="417" y="198.9">~D3</text>
<text x="417" y="202.4">D4</text>
<text x="450.2" y="202.4">A1</text>
<text x="450.2" y="198.9">A2</text>
<text x="417" y="206">~D5</text>
<text x="417" y="209.5">~D6</text>
<text x="450.2" y="206">A0</text>
<text x="417" y="213">D7</text>
<text x="447.1" y="220.1">GND</text>
<text x="449.3" y="216.5">Vin</text>
<text x="417" y="223.6">D8</text>
<text x="417" y="227.1">~D9</text>
<text x="447.1" y="223.6">GND</text>
<text x="450.2" y="227.1">5V</text>
<text x="417" y="230.6">~D10</text>
<text x="447" y="230.6">3.3V</text>
<text x="417" y="234.2">~D11</text>
<text x="417" y="237.7">D12</text>
<text x="444" y="234.2">RESET</text>
<text x="444.5" y="237.7">IOREF</text>
<text x="77.2" y="245.1">1</text>
<text x="156.6" y="241.6">1</text>
<text x="156.6" y="245.1">2</text>
<text x="160.1" y="243.3">GND</text>
<text x="183.6" y="245.1">4</text>
<text x="417" y="241.2">D13</text>
<text x="417" y="244.8">GND</text>
<text x="449.8" y="241.2">NC</text>
<text x="4.1" y="249.3">D</text>
<text x="23.1" y="250.4">2</text>
<text x="26.6" y="248.6">2</text>
<text x="77.2" y="248.6">2</text>
<text x="80.7" y="246.9">GND</text>
<text x="80.7" y="250.4">VOUT</text>
<text x="93.8" y="250.4">VOUT</text>
<text x="104.2" y="248.6">4</text>
<text x="156.6" y="248.6">3</text>
<text x="160.1" y="246.9">VOUT</text>
<text x="160.1" y="250.4">VIN</text>
<text x="173.2" y="246.9">VOUT</text>
<text x="417" y="248.3">AREF</text>
<text x="417" y="251.8">SDA</text>
<text x="487.4" y="249.3">D</text>
<text x="23.1" y="253.9">1</text>
<text x="26.6" y="252.2">1</text>
<text x="77.2" y="252.2">3</text>
<text x="80.7" y="253.9">VIN</text>
<text x="417" y="255.3">SCL</text>
<text x="41.6" y="296.1">1</text>
<text x="110.8" y="296.1">2</text>
<text x="179.9" y="296.1">3</text>
<text x="249.1" y="296.1">4</text>
<text x="318.2" y="296.1">5</text>
<text x="387.3" y="296.1">6</text>
</g>
</svg>
